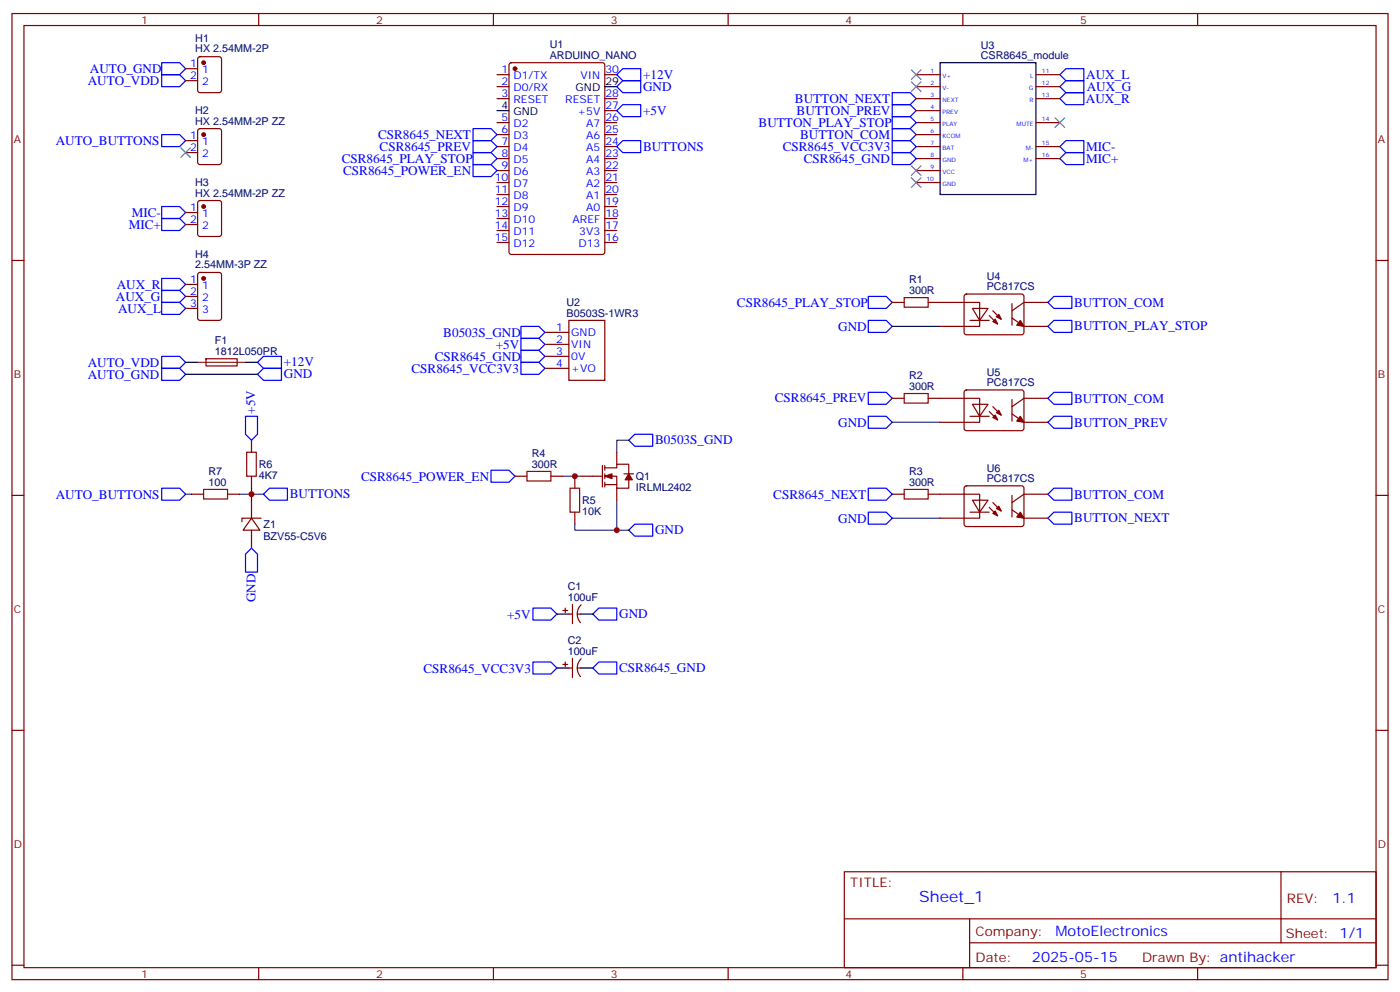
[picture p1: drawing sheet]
<svg xmlns="http://www.w3.org/2000/svg" width="412mm" height="292mm" viewBox="0 0 412 292" stroke-linecap="round" stroke-linejoin="round" font-family="sans-serif">
<g fill="none" stroke="#870000" stroke-width=".35">
<path d="M3.5 4h405.4v284.3h-405.4zM7.1 7.5h398.2v277.3h-398.2zM58.4 16.9l.5-.2h5.7l.6 .4 .1 9.5-.5 .6-5.9 .1-.6-.5-.1-9.4zM76.2 4v3.5M145.3 4v3.5M150.2 18.7l.4-.2h26.8l.7 .4 .1 55.3-.5 .6-27.1 .1-.6-.5-.1-55.2zM214.5 4v3.5M283.6 4v3.5M352.8 4v3.5M54.7 20.2h3.5M54.7 23.7h3.5M58.4 38.1l.5-.2h5.7l.6 .4 .1 9.4-.5 .7h-5.9l-.6-.4-.1-9.4z"/>
<path d="M146.4 22h3.5M146.4 25.5h3.5M146.4 29h3.5M146.4 36.1h3.5M146.4 39.6h3.5M178.2 22h3.5M178.2 29h3.5M178.2 36.1h3.5M178.2 39.6h3.5M178.2 32.6h3.5M269.9 22h7M269.9 25.5h7"/>
<path d="M269.9 29h7M269.9 36.1h7M269.9 39.6h7M269.9 32.6h7M305.2 22h7M305.2 25.5h7M305.2 29h7M305.2 36.1h7M54.7 41.4h3.5M54.7 44.9h3.5M58.4 59.2l.5-.2h5.7l.6 .5 .1 9.4-.5 .6-5.9 .1-.6-.5-.1-9.4zM146.4 43.1h3.5"/>
<path d="M146.4 46.7h3.5M146.4 50.2h3.5M146.4 53.7h3.5M146.4 57.3h3.5M178.2 43.1h3.5M178.2 46.7h3.5M178.2 50.2h3.5M178.2 53.7h3.5M178.2 57.3h3.5M269.9 43.1h7M269.9 46.7h7M269.9 50.2h7"/>
<path d="M269.9 53.7h7M305.2 43.1h7M305.2 46.7h7M3.5 76.7h3.6M54.7 62.5h3.5M54.7 66.1h3.5M146.4 60.8h3.5M146.4 64.3h3.5M146.4 67.8h3.5M146.4 71.4h3.5M178.2 60.8h3.5M178.2 64.3h3.5"/>
<path d="M178.2 67.8h3.5M178.2 71.4h3.5M405.3 76.7h3.6M54.7 83.7h3.5M54.7 87.2h3.5M54.7 90.8h3.5M58.4 80.4l.5-.2h5.7l.6 .4 .1 13-.5 .6-5.9 .1-.6-.5-.1-12.9zM160.5 97.8h7.1M167.6 94.3h10.6v17.6h-10.6zM262.8 89h3.5M273.4 89h15.2v7.1h-11.7M284.2 86.7l.5-.2 16.5 .1 .4 .6v10.9l-.7 .4h-16.5l-.4-.7v-10.6z"/>
<path d="M285.8 94.3h5.6M286.5 90.8h4.5l-2.4 3.5zM291.4 92.9l2.5 2.5M292.5 91.5l2.4 2.4M298.1 89.4v6.3M298.1 93.6l3.5 2.5h7.1M308.7 89h-7.1l-3.5 2.5M60.7 105.6h9.1v2.1h-9.1zM160.5 108.4h7.1M160.5 104.9h7.1M160.5 101.4h7.1M262.8 117.2h3.5"/>
<path d="M273.4 117.2h15.2v7.1h-11.7M284.2 115l.5-.2h16.5l.4 .7v10.8l-.7 .5-16.5-.1-.4-.7v-10.5zM286.5 119h4.5l-2.4 3.5zM292.5 119.7l2.4 2.5M298.1 117.6v6.3M308.7 117.2h-7.1l-3.5 2.5M74.1 129.6v3.5M177.4 137v6.3M178.2 137.7h3.5v-1.1h3.5v2.9M178.2 137v1.4M178.2 139.5v1.4M181.7 133.1v3.5"/>
<path d="M183.8 139.5h2.8M285.8 122.5h5.6M291.4 121.1l2.5 2.5M298.1 121.8l3.5 2.5h7.1M3.5 145.8h3.6M56.4 145.5h3.6M67 145.5h3.6M74.1 152.5l2.5 3.5h-5zM74.1 140.2v3.5M74.1 147.2v5.3M74.1 156v5.3M76.9 152.5h-5.6v1.1"/>
<path d="M151.7 140.2h3.5M162.3 140.2h3.5M169.3 140.2v3.5M169.3 150.7v3.6M171.1 140.2h6.3M178.2 140.2h3.5v3.5h3.5v-3.5M178.2 141.9v1.4M178.2 142.6h3.5M181.7 143.7v3.5M262.8 145.5h3.5M273.4 145.5h15.2v7h-11.7M284.2 143.2l.5-.2h16.5l.4 .7v10.8l-.7 .5-16.5-.1-.4-.6v-10.6z"/>
<path d="M285.8 150.7h5.6M286.5 147.2h4.5l-2.4 3.5zM291.4 149.3l2.5 2.5M292.5 147.9l2.4 2.5M298.1 145.8v6.4M298.1 150l3.5 2.5h7.1M308.7 145.5h-7.1l-3.5 2.4M405.3 145.8h3.6M165.8 179.7h1.4M166.5 179v1.4M168.6 177.9v5.7M171.2 178a3.8 3.8 0 0 0-.2 5.3"/>
<path d="M165.8 195.5h1.4M166.5 194.8v1.5M167.6 196.6h1M167.6 180.7h1M168.6 193.8v5.6M170 196.6h1.1M170 180.7h1.1M171.2 193.9a3.8 3.8 0 0 0-.2 5.2M3.5 214.9h3.6M405.3 214.9h3.6M248.7 256.6h156.6v28.2h-156.6zM377.3 256.6v20.9"/>
<path d="M248.7 270.4h156.5M285.6 277.5h119.6M285.6 270.4v14.1M3.5 284.1h3.6M76.2 284.8v3.5M145.3 284.8v3.5M214.5 284.8v3.5M283.6 284.8v3.5M352.8 284.8v3.5M405.3 284.1h3.6"/>
</g>
<g fill="#870000" stroke="#870000" stroke-width=".35">
<path d="M293.5 121.5l.7-.7 .7 1.4z"/>
<path d="M292.5 122.9l.7-.7 .7 1.4z"/>
<path d="M300.6 122.5l1 1.8-2.1-.4z"/>
<path d="M293.5 149.7l.7-.7 .7 1.4z"/>
<path d="M292.5 151.1l.7-.7 .7 1.4z"/>
<path d="M300.6 150.7l1 1.8-2.1-.3z"/>
<path d="M293.5 93.2l.7-.7 .7 1.4z"/>
<path d="M292.5 94.7l.7-.8 .7 1.5z"/>
<path d="M300.6 94.3l1 1.8-2.1-.4z"/>
<path d="M185.2 139.5l1.1 1.7h-2.2z"/>
<path d="M178.2 140.2l2.1-.7v1.4z"/>
<circle cx="151.7" cy="20.2" r=".53"/>
<circle cx="60" cy="18.5" r=".53"/>
<circle cx="60" cy="39.6" r=".53"/>
<circle cx="60" cy="60.8" r=".53"/>
<circle cx="60" cy="82" r=".53"/>
</g>
<path d="M276.9 18.5h28.3v38.8h-28.3zM146.4 32.6h3.5M178.2 25.5h3.5M164 196.6h3.6M164 180.7h3.6M171.1 196.6h3.5M171.1 180.7h3.5" fill="none" stroke="#000" stroke-width=".35"/>
<g fill="none" stroke="#00f" stroke-width=".35">
<path d="M47.6 18.5h5.3l1.8 1.7-1.8 1.8h-5.3zM47.6 22h5.3l1.8 1.7-1.8 1.8h-5.3zM47.6 39.6h5.3l1.8 1.8-1.8 1.7h-5.3zM139.3 37.9h5.3l1.8 1.7-1.8 1.8h-5.3zM183.4 20.2h5.3v3.5h-5.3l-1.7-1.7zM183.4 23.7h5.3v3.6h-5.3l-1.7-1.8zM183.4 30.8h5.3v3.5h-5.3l-1.7-1.7zM262.8 30.8h5.3l1.8 1.8-1.8 1.7h-5.3zM262.8 27.3h5.3l1.8 1.7-1.8 1.8h-5.3zM262.8 37.9h5.3l1.8 1.7-1.8 1.8h-5.3zM262.8 34.3h5.3l1.8 1.8-1.8 1.8h-5.3zM314 23.7h5.3v3.6h-5.3l-1.8-1.8z"/>
<path d="M314 20.2h5.3v3.5h-5.3l-1.8-1.7zM314 27.3h5.3v3.5h-5.3l-1.8-1.8zM139.3 41.4h5.3l1.8 1.7-1.8 1.8h-5.3zM139.3 48.4h5.3l1.8 1.8-1.8 1.8h-5.3zM139.3 44.9h5.3l1.8 1.8-1.8 1.7h-5.3zM183.4 41.4h5.3v3.5h-5.3l-1.7-1.8zM262.8 44.9h5.3l1.8 1.8-1.8 1.7h-5.3zM262.8 41.4h5.3l1.8 1.7-1.8 1.8h-5.3zM312.2 43.1l1.8-1.7h5.3v3.5h-5.3zM314 44.9h5.3v3.5h-5.3l-1.8-1.7zM47.6 60.8h5.3l1.8 1.7-1.8 1.8h-5.3zM47.6 64.3h5.3l1.8 1.8-1.8 1.7h-5.3z"/>
<path d="M47.6 89h5.3l1.8 1.8-1.8 1.7h-5.3zM47.6 85.5h5.3l1.8 1.7-1.8 1.8h-5.3zM47.6 82h5.3l1.8 1.7-1.8 1.8h-5.3zM153.5 99.6h5.2l1.8 1.8-1.8 1.7h-5.2zM153.5 96.1h5.2l1.8 1.7-1.8 1.8h-5.2zM255.8 94.3h5.3l1.7 1.8-1.7 1.7h-5.3zM255.8 87.2h5.3l1.7 1.8-1.7 1.8h-5.3zM308.7 96.1l1.7-1.8h5.3v3.5h-5.3zM310.4 87.2h5.3v3.6h-5.3l-1.7-1.8zM47.6 108.4h5.3l1.8 1.8-1.8 1.7h-5.3zM47.6 104.9h5.3l1.8 1.7-1.8 1.8h-5.3zM75.8 106.6l1.8-1.7h5.3v3.5h-5.3z"/>
<path d="M75.8 110.2l1.8-1.8h5.3v3.5h-5.3zM153.5 106.6h5.2l1.8 1.8-1.8 1.8h-5.2zM153.5 103.1h5.2l1.8 1.8-1.8 1.7h-5.2zM255.8 115.5h5.3l1.7 1.7-1.7 1.8h-5.3zM308.7 117.2l1.7-1.7h5.3v3.5h-5.3zM72.3 122.5h3.5v5.3l-1.7 1.8-1.8-1.8zM144.6 138.4h5.3l1.8 1.8-1.8 1.7h-5.3zM185.2 129.6l1.8-1.8h5.3v3.5h-5.3zM255.8 122.5h5.3l1.7 1.8-1.7 1.7h-5.3zM308.7 124.3l1.7-1.8h5.3v3.5h-5.3zM47.6 143.7h5.3l1.8 1.8-1.8 1.7h-5.3zM77.6 145.5l1.8-1.8h5.3v3.5h-5.3z"/>
<path d="M185.2 156l1.8-1.7h5.3v3.5h-5.3zM255.8 143.7h5.3l1.7 1.8-1.7 1.7h-5.3zM255.8 150.7h5.3l1.7 1.8-1.7 1.8h-5.3zM310.4 150.7h5.3v3.6h-5.3l-1.7-1.8zM310.4 143.7h5.3v3.5h-5.3l-1.7-1.7zM74.1 161.3l1.7 1.8v5.3h-3.5v-5.3zM157 179h5.3l1.7 1.7-1.7 1.8h-5.3zM157 194.8h5.3l1.7 1.8-1.7 1.8h-5.3zM174.6 196.6l1.8-1.8h5.3v3.6h-5.3zM174.6 180.7l1.8-1.7h5.3v3.5h-5.3z"/>
</g>
<path d="M266.3 87.6h7.1v2.8h-7.1zM266.3 115.8h7.1v2.8h-7.1zM72.7 133.1h2.8v7.1h-2.8zM155.2 138.7h7.1v2.9h-7.1zM60 144h7v2.9h-7zM167.9 143.7h2.8v7h-2.8zM266.3 144h7.1v2.9h-7.1z" fill="none" stroke="#a10000" stroke-width=".35"/>
<g fill="none" stroke="#008700" stroke-width=".35">
<path d="M262.8 96.1h14.1M54.7 106.6h3.5M54.7 110.2h21.1M72.3 106.6h3.5M185.2 129.6h-3.5v3.5M262.8 124.3h14.1M54.7 145.5h1.7M70.6 145.5h7M74.1 143.7v3.5M165.8 140.2h5.3M169.3 154.3v1.7h12.4M181.7 147.2v8.8h3.5"/>
<path d="M262.8 152.5h14.1"/>
</g>
<path d="M58.2 106.6h14.1" fill="none" stroke="#8c2424" stroke-width=".35"/>
<path d="M268.5 20.6l2.8 2.8M268.5 24.1l2.8 2.8M271.3 20.6l-2.8 2.8M271.3 24.1l-2.8 2.8M310.8 34.7l2.8 2.8M313.6 34.7l-2.8 2.8M53.3 43.5l2.8 2.8M56.1 43.5l-2.8 2.8M268.5 48.8l2.8 2.8M268.5 52.3l2.8 2.8M271.3 48.8l-2.8 2.8M271.3 52.3l-2.8 2.8" fill="none" stroke="#3c3" stroke-width=".35"/>
<g fill="#c00">
<circle cx="169.3" cy="140.2" r=".88"/>
<circle cx="181.7" cy="156" r=".88"/>
<circle cx="74.1" cy="145.5" r=".88"/>
</g>
<text font-size="4.6" fill="#00f" x="270.8" y="265.6">Sheet_1</text>
<g font-size="4.2" fill="#00f">
<text x="392.5" y="265.8">1.1</text>
<text x="310.9" y="275.4">MotoElectronics</text>
<text x="304" y="283.2">2025-05-15</text>
</g>
<g font-size="3.9" fill="#00f">
<text x="26.5" y="21.5">AUTO_GND</text>
<text x="189.4" y="23.2">+12V</text>
<text x="320" y="23.3">AUX_L</text>
<text x="25.8" y="25.1">AUTO_VDD</text>
<text x="189.4" y="26.7">GND</text>
<text x="320.1" y="26.8">AUX_G</text>
<text x="189.4" y="33.7">+5V</text>
<text x="234.2" y="30.3">BUTTON_NEXT</text>
<text x="234.6" y="33.8">BUTTON_PREV</text>
<text x="319.9" y="30.3">AUX_R</text>
<text x="111.4" y="40.8">CSR8645_NEXT</text>
<text x="223.5" y="37.3">BUTTON_PLAY_STOP</text>
<text x="235.7" y="40.9">BUTTON_COM</text>
<text x="16.4" y="42.7">AUTO_BUTTONS</text>
<text x="100.7" y="47.9">CSR8645_PLAY_STOP</text>
<text x="111.8" y="44.3">CSR8645_PREV</text>
<text x="189.4" y="44.3">BUTTONS</text>
<text x="230.6" y="44.5">CSR8645_VCC3V3</text>
<text x="320" y="44.4">MIC-</text>
<text x="320" y="47.9">MIC+</text>
<text x="101.1" y="51.6">CSR8645_POWER_EN</text>
<text x="236.8" y="48">CSR8645_GND</text>
<text x="38.8" y="63.9">MIC-</text>
<text x="37.9" y="67.4">MIC+</text>
<text x="34.1" y="88.6">AUX_G</text>
<text x="34.4" y="85">AUX_R</text>
<text x="34.8" y="92.1">AUX_L</text>
<text x="217.1" y="90.4">CSR8645_PLAY_STOP</text>
<text x="316.4" y="90.3">BUTTON_COM</text>
<text x="130.6" y="99.2">B0503S_GND</text>
<text x="246.9" y="97.4">GND</text>
<text x="316.4" y="97.2">BUTTON_PLAY_STOP</text>
<text x="25.8" y="107.9">AUTO_VDD</text>
<text x="83.6" y="107.8">+12V</text>
<text x="128.1" y="106.2">CSR8645_GND</text>
<text x="146" y="102.7">+5V</text>
<text x="25.8" y="111.5">AUTO_GND</text>
<text x="83.6" y="111.4">GND</text>
<text x="121.2" y="109.8">CSR8645_VCC3V3</text>
<text x="228.2" y="118.4">CSR8645_PREV</text>
<text x="316.4" y="118.5">BUTTON_COM</text>
<text x="75.2" y="121.8" transform="rotate(-90 75.2 121.8)">+5V</text>
<text x="246.9" y="125.6">GND</text>
<text x="316.4" y="125.6">BUTTON_PREV</text>
<text x="193" y="130.7">B0503S_GND</text>
<text x="106.4" y="141.5">CSR8645_POWER_EN</text>
<text x="16.4" y="146.7">AUTO_BUTTONS</text>
<text x="85.4" y="146.6">BUTTONS</text>
<text x="227.8" y="146.7">CSR8645_NEXT</text>
<text x="316.4" y="146.8">BUTTON_COM</text>
<text x="246.9" y="153.8">GND</text>
<text x="316.4" y="153.7">BUTTON_NEXT</text>
<text x="193" y="157.3">GND</text>
<text x="75.3" y="177.2" transform="rotate(-90 75.3 177.2)">GND</text>
<text x="149.4" y="182.1">+5V</text>
<text x="182.4" y="181.9">GND</text>
<text x="124.7" y="198">CSR8645_VCC3V3</text>
<text x="182.4" y="197.8">CSR8645_GND</text>
</g>
<g font-size="3.9" fill="#800">
<text x="250.5" y="261.2">TITLE:</text>
<text x="379.1" y="265.8">REV:</text>
<text x="287.4" y="275.4">Company:</text>
<text x="378.7" y="276">Sheet: 1/1</text>
<text x="287.4" y="283">Date:</text>
<text x="336.4" y="283.1">Drawn By: antihacker</text>
</g>
<g font-size="3.2" fill="#800">
<text x="41.6" y="7">1</text>
<text x="110.8" y="7">2</text>
<text x="179.9" y="7">3</text>
<text x="249.1" y="7">4</text>
<text x="318.2" y="7">5</text>
<text x="4.1" y="42.1">A</text>
<text x="405.9" y="42.1">A</text>
<text x="4.1" y="111.2">B</text>
<text x="405.9" y="111.2">B</text>
<text x="4.1" y="180.4">C</text>
<text x="405.9" y="180.4">C</text>
<text x="4.1" y="249.5">D</text>
<text x="405.9" y="249.5">D</text>
<text x="41.6" y="287.8">1</text>
<text x="110.8" y="287.8">2</text>
<text x="179.9" y="287.8">3</text>
<text x="249.1" y="287.8">4</text>
<text x="318.2" y="287.8">5</text>
</g>
<g font-size="3.2" fill="#000080">
<text x="57.5" y="15.4">HX 2.54MM-2P</text>
<text x="57.5" y="12.3">H1</text>
<text x="161.9" y="17.3">ARDUINO_NANO</text>
<text x="161.9" y="14.1">U1</text>
<text x="288.9" y="17.4">CSR8645_module</text>
<text x="288.9" y="14.3">U3</text>
<text x="57.5" y="33.6">H2</text>
<text x="57.5" y="36.8">HX 2.54MM-2P ZZ</text>
<text x="57.5" y="58">HX 2.54MM-2P ZZ</text>
<text x="57.5" y="54.8">H3</text>
<text x="57.5" y="75.8">H4</text>
<text x="57.5" y="79">2.54MM-3P ZZ</text>
<text x="267.8" y="83.4">R1</text>
<text x="290.7" y="82.4">U4</text>
<text x="267.8" y="86.5">300R</text>
<text x="290.7" y="85.5">PC817CS</text>
<text x="166.9" y="93.2">B0503S-1WR3</text>
<text x="166.9" y="90">U2</text>
<text x="63.3" y="101.4">F1</text>
<text x="63.3" y="104.5">1812L050PR</text>
<text x="267.8" y="111.6">R2</text>
<text x="290.7" y="113.7">PC817CS</text>
<text x="290.7" y="110.6">U5</text>
<text x="267.8" y="114.8">300R</text>
<text x="76.2" y="137.8">R6</text>
<text x="156.6" y="137.7">300R</text>
<text x="156.6" y="134.5">R4</text>
<text x="61.4" y="143">100</text>
<text x="61.4" y="139.7">R7</text>
<text x="76.2" y="141">4K7</text>
<text x="187.3" y="141.3">Q1</text>
<text x="267.8" y="143">300R</text>
<text x="267.8" y="139.8">R3</text>
<text x="290.7" y="141.9">PC817CS</text>
<text x="290.7" y="138.8">U6</text>
<text x="171.4" y="148.3">R5</text>
<text x="187.3" y="144.5">IRLML2402</text>
<text x="77.6" y="155.3">Z1</text>
<text x="171.4" y="151.5">10K</text>
<text x="77.6" y="158.9">BZV55-C5V6</text>
<text x="167.2" y="173.7">C1</text>
<text x="167.2" y="176.8">100uF</text>
<text x="167.2" y="189.6">C2</text>
<text x="167.2" y="192.7">100uF</text>
</g>
<g font-size="3.2" fill="#00f">
<text x="56" y="19.9">1</text>
<text x="56" y="23.4">2</text>
<text x="59.5" y="21.6">1</text>
<text x="147.7" y="21.6">1</text>
<text x="151.2" y="23.4">D1/TX</text>
<text x="171" y="23.4">VIN</text>
<text x="178.3" y="21.6">30</text>
<text x="59.5" y="25.2">2</text>
<text x="147.7" y="25.2">2</text>
<text x="147.7" y="28.7">3</text>
<text x="151.2" y="26.9">D0/RX</text>
<text x="178.3" y="28.7">28</text>
<text x="147.7" y="35.7">5</text>
<text x="151.2" y="30.4">RESET</text>
<text x="166.5" y="30.4">RESET</text>
<text x="170.1" y="34">+5V</text>
<text x="178.3" y="35.7">26</text>
<text x="178.3" y="32.2">27</text>
<text x="56" y="41">1</text>
<text x="147.7" y="39.3">6</text>
<text x="151.2" y="37.5">D2</text>
<text x="151.2" y="41">D3</text>
<text x="172.7" y="41">A6</text>
<text x="172.7" y="37.5">A7</text>
<text x="178.3" y="39.3">25</text>
<text x="56" y="44.6">2</text>
<text x="59.5" y="42.8">1</text>
<text x="59.5" y="46.3">2</text>
<text x="147.7" y="42.8">7</text>
<text x="147.7" y="46.3">8</text>
<text x="151.2" y="44.6">D4</text>
<text x="172.7" y="44.6">A5</text>
<text x="178.3" y="46.3">23</text>
<text x="178.3" y="42.8">24</text>
<text x="145.7" y="53.4">10</text>
<text x="147.7" y="49.8">9</text>
<text x="151.2" y="48.1">D5</text>
<text x="151.2" y="51.6">D6</text>
<text x="172.7" y="51.6">A3</text>
<text x="172.7" y="48.1">A4</text>
<text x="178.3" y="53.4">21</text>
<text x="178.3" y="49.8">22</text>
<text x="145.7" y="56.9">11</text>
<text x="151.2" y="55.1">D7</text>
<text x="151.2" y="58.7">D8</text>
<text x="172.7" y="58.7">A1</text>
<text x="172.7" y="55.1">A2</text>
<text x="178.3" y="56.9">20</text>
<text x="56" y="62.2">1</text>
<text x="56" y="65.7">2</text>
<text x="59.5" y="64">1</text>
<text x="145.7" y="60.4">12</text>
<text x="145.7" y="64">13</text>
<text x="151.2" y="62.2">D9</text>
<text x="151.2" y="65.7">D10</text>
<text x="168.6" y="65.7">AREF</text>
<text x="172.7" y="62.2">A0</text>
<text x="178.3" y="64">18</text>
<text x="178.3" y="60.4">19</text>
<text x="59.5" y="67.5">2</text>
<text x="145.7" y="67.5">14</text>
<text x="145.7" y="71">15</text>
<text x="151.2" y="69.3">D11</text>
<text x="170.6" y="69.3">3V3</text>
<text x="178.3" y="71">16</text>
<text x="178.3" y="67.5">17</text>
<text x="151.2" y="72.8">D12</text>
<text x="170.4" y="72.8">D13</text>
<text x="56" y="83.4">1</text>
<text x="56" y="86.9">2</text>
<text x="59.5" y="85.1">1</text>
<text x="59.5" y="88.7">2</text>
<text x="56" y="90.4">3</text>
<text x="59.5" y="92.2">3</text>
<text x="163.8" y="101">2</text>
<text x="163.8" y="97.5">1</text>
<text x="168.3" y="98.9">GND</text>
<text x="163.8" y="104.5">3</text>
<text x="168.3" y="105.9">0V</text>
<text x="168.3" y="102.4">VIN</text>
<text x="163.8" y="108.1">4</text>
<text x="168.3" y="109.5">+VO</text>
</g>
<g font-size="3.2">
<text x="169.6" y="26.9">GND</text>
<text x="178.3" y="25.2">29</text>
<text x="147.7" y="32.2">4</text>
<text x="151.2" y="34">GND</text>
</g>
<g font-size="1.8" fill="#00f">
<text x="274" y="21.6">1</text>
<text x="277.6" y="23">V+</text>
<text x="303.5" y="23">L</text>
<text x="306.9" y="21.6">11</text>
<text x="274" y="25.2">2</text>
<text x="274" y="28.7">3</text>
<text x="277.6" y="26.6">V-</text>
<text x="303.1" y="26.6">G</text>
<text x="306.9" y="25.2">12</text>
<text x="306.9" y="28.7">13</text>
<text x="274" y="32.2">4</text>
<text x="274" y="35.7">5</text>
<text x="277.6" y="30.1">NEXT</text>
<text x="277.6" y="33.6">PREV</text>
<text x="303.2" y="30.1">R</text>
<text x="306.9" y="35.7">14</text>
<text x="274" y="39.3">6</text>
<text x="277.6" y="37.1">PLAY</text>
<text x="277.6" y="40.7">KCOM</text>
<text x="299.5" y="37.1">MUTE</text>
<text x="274" y="42.8">7</text>
<text x="274" y="46.3">8</text>
<text x="277.6" y="44.2">BAT</text>
<text x="277.6" y="47.7">GND</text>
<text x="301.5" y="47.7">M+</text>
<text x="302.2" y="44.2">M-</text>
<text x="306.9" y="42.8">15</text>
<text x="306.9" y="46.3">16</text>
<text x="272.9" y="53.4">10</text>
<text x="274" y="49.8">9</text>
<text x="277.6" y="51.3">VCC</text>
<text x="277.6" y="54.8">GND</text>
</g>
</svg>
